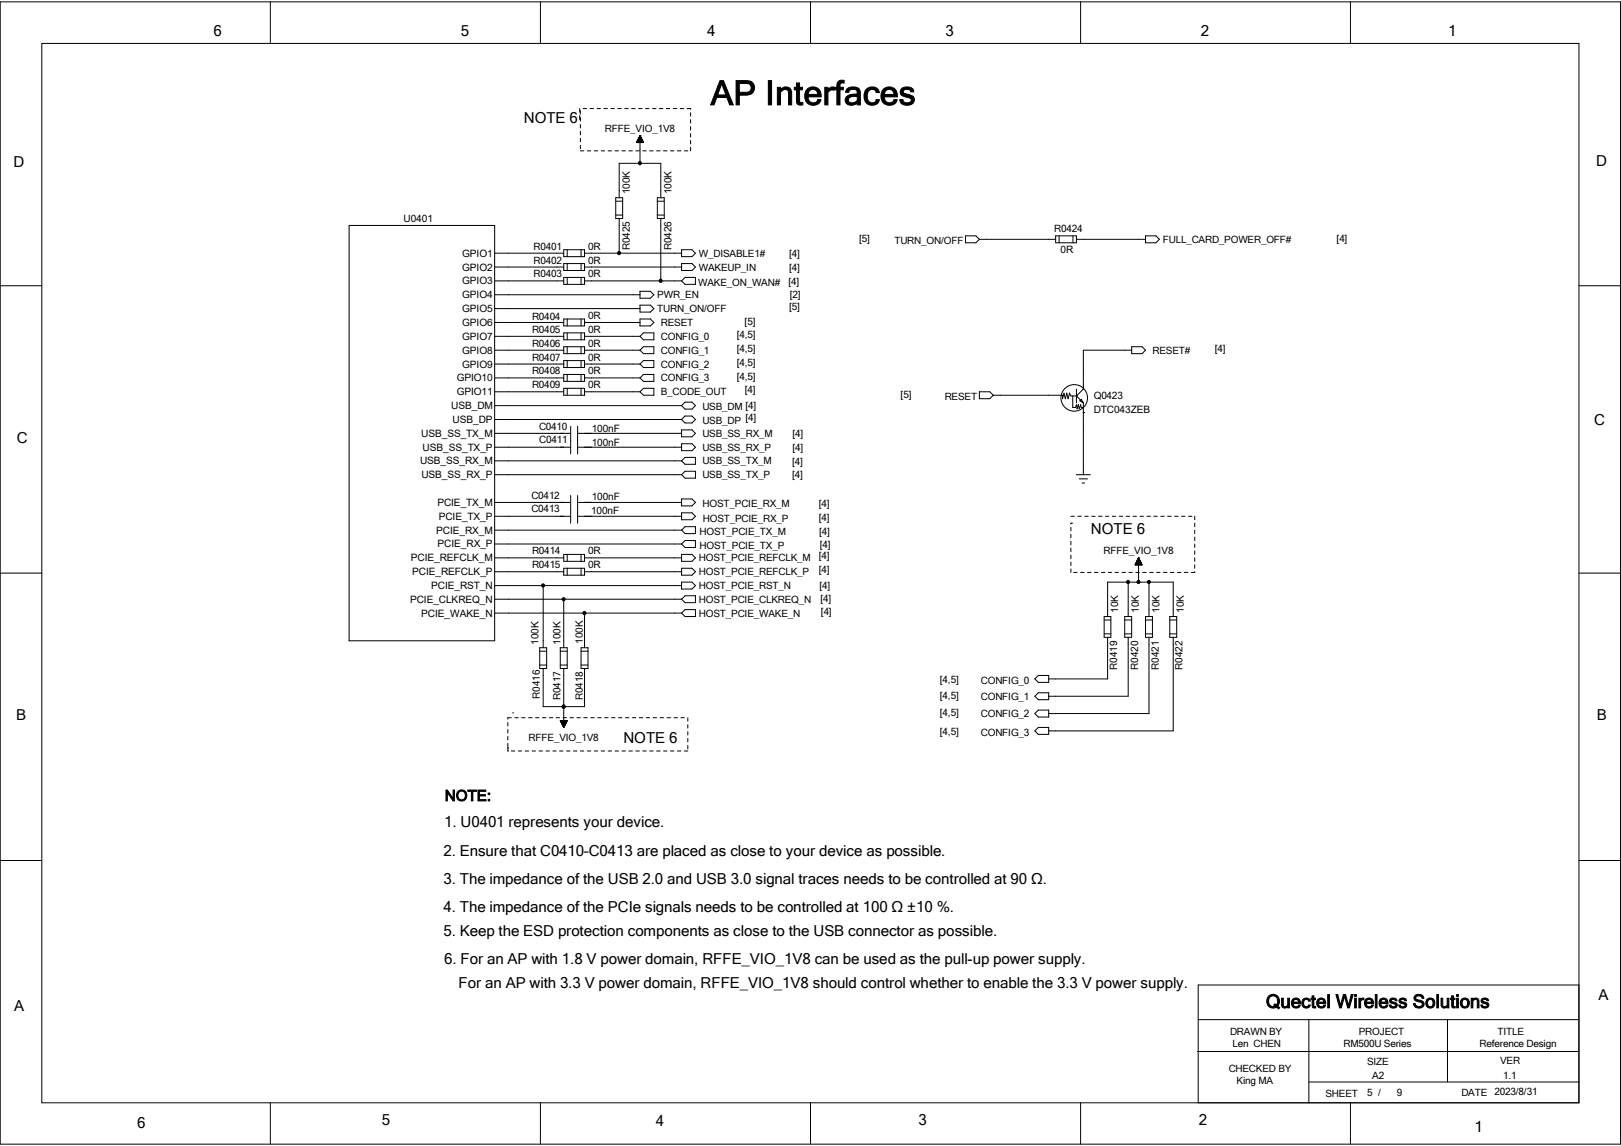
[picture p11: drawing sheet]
<svg xmlns="http://www.w3.org/2000/svg" width="297mm" height="210mm" viewBox="0 0 297 210" stroke-linecap="round" stroke-linejoin="round" font-family="sans-serif">
<g fill="none" stroke="#000" stroke-width=".18">
<path d="M0 .3h296.9v209.4h-296.9zM7.7 8h281.6v194.1h-281.6zM49.5 .3v7.7M99 .3v7.7M106.2 19.9v.6M106.8 19.9h.7M108.1 19.9h.7M109.4 19.9h.6M110.7 19.9h.6M111.9 19.9h.7M113.2 19.9h.6M114.5 19.9h.6"/>
<path d="M115.7 19.9h.7M117 19.9h.6M118.3 19.9h.6M119.5 19.9h.7M120.8 19.9h.7M122.1 19.9h.6M123.4 19.9h.6M124.6 19.9h.7M125.9 19.9h.6v.1M148.5 .3v7.7M198 .3v7.7M247.4 .3v7.7"/>
<path d="M106.2 21.9h.1M106.2 21.2v.6M106.3 20.3v.6M106.3 21.5v.7M106.3 22.8v.7M106.3 24.1v.6M106.3 25.4v.6M106.3 26.6v.7M106.3 27.6h.7M107.6 27.6h.6M108.9 27.6h.6M110.2 27.6h.6"/>
<path d="M111.4 27.6h.7M112.7 27.6h.6M112.8 36.2h1.3v3.8h-1.3zM112.8 39.4h1.3M112.8 36.9h1.3M113.5 36.2v-6.3h7.6v6.3M114 27.6h.6M115.2 27.6h.7M116.5 27.6h.6M116.7 26.1h1.2M116.7 26h1.2M116.7 26v.1"/>
<path d="M116.8 25.9h1M116.8 25.9h1v.2M116.8 25.8v.3M116.8 25.8h1M116.8 26.1v-.4h.9v.4M116.8 25.7h.9M116.9 25.7h.8v.4M116.9 25.6h.7v.5M116.9 25.5h.7M117 25.4h.5v.7M117 25.3v.8M117.1 25.3h.4"/>
<path d="M117.1 25.2h.4v.9M117.1 25.2v.9M117.1 25.2h.3M117.1 25.1h.3v1M117.2 25.1h.2v1M117.2 24.9l.1 1.2M117.2 24.9v1.2M117.3 24.8h.1M117.3 24.8v5.1M117.3 24.8l-.7 1.3h1.3M117.3 24.8l.6 1.3M117.3 24.9h.1"/>
<path d="M117.3 25h-.1v1.1M117.4 25.1h-.3v1M117.6 25.4h-.6v.7M117.6 25.6h-.7v.5M117.8 27.6h.6M117.8 26v.1M119 27.6h.7M120.3 27.6h.6M120.4 36.2h1.3v3.8h-1.3zM120.4 39.4h1.3M120.4 36.9h1.3M121.6 27.6h.6"/>
<path d="M122.9 27.6h.6M124.1 27.6h.7M125.4 27.6h.6M126.5 20.7v.6M126.5 21.9v.7M126.5 23.2v.6M126.5 24.5v.6M126.5 25.7v.7M126.5 27v.6M0 52.4h7.7M64 41.3h26.6v76.1h-26.6zM90.6 46.4h12.7"/>
<path d="M90.6 48.9h12.7M90.6 51.5h12.7M90.6 54h26.7M90.6 56.6h26.7M90.6 59.1h12.7M103.3 45.8h3.8v1.2h-3.8zM103.3 48.3h3.8v1.3h-3.8zM103.3 50.8h3.8v1.3h-3.8zM103.3 58.5h3.8v1.2h-3.8zM103.9 45.8v1.2M103.9 48.3v1.3M103.9 50.8v1.3"/>
<path d="M103.9 58.5v1.2M106.5 45.8v1.2M106.5 48.3v1.3M106.5 50.8v1.3M106.5 58.5v1.2M107.1 46.4h17.8M107.1 48.9h17.8M107.1 51.5h17.8M107.1 59.1h10.2M113.5 40v6.4M117.3 58.5h1.9l.6 .6-.6 .6h-1.9zM117.3 53.4h1.9l.6 .6-.6 .7h-1.9z"/>
<path d="M117.3 55.9h1.9l.6 .7-.6 .6h-1.9zM121.1 40v11.5M124.9 45.8h1.9l.6 .6-.6 .6h-1.9zM124.9 48.3h1.9l.6 .6-.6 .7h-1.9zM124.9 51.5l.6-.7h1.9v1.3h-1.9zM176.9 43.2h1.9l.7 .7-.7 .6h-1.9zM179.5 43.9h13.9M193.4 43.2h3.8v1.3h-3.8zM194.1 43.2v1.3M196.6 43.2v1.3M197.2 43.9h12.7M209.9 43.2h1.9l.6 .7-.6 .6h-1.9z"/>
<path d="M289.3 52.4h7.6M90.6 79.4h14M90.6 61.6h12.7M90.6 64.2h12.7M90.6 66.7h12.7M90.6 69.3h12.7M90.6 74.3h34.3M90.6 76.9h34.3M90.6 71.8h12.7M103.3 61h3.8v1.3h-3.8zM103.3 63.5h3.8v1.3h-3.8zM103.3 66.1h3.8v1.3h-3.8z"/>
<path d="M103.3 68.6h3.8v1.3h-3.8zM103.3 71.2h3.8v1.2h-3.8zM103.9 61v1.3M103.9 63.5v1.3M103.9 66.1v1.3M103.9 68.6v1.3M103.9 71.2v1.2M104.6 78.1v5.1M105.8 79.4h19.1M105.8 78.1v5.1M106.5 61v1.3M106.5 63.5v1.3"/>
<path d="M106.5 66.1v1.3M106.5 68.6v1.3M106.5 71.2v1.2M107.1 61.6h10.2M107.1 64.2h10.2M107.1 66.7h10.2M107.1 69.3h10.2M107.1 71.8h10.2M117.3 64.2l.6-.7h1.9v1.3h-1.9zM117.9 61h1.9v1.3h-1.9l-.6-.7zM117.9 66.1h1.9v1.3h-1.9l-.6-.7zM117.9 68.6h1.9v1.3h-1.9l-.6-.6z"/>
<path d="M117.9 71.2h1.9v1.2h-1.9l-.6-.6zM124.9 78.8h1.9l.6 .6-.6 .7h-1.9zM125.5 76.2h1.3l.6 .7-.6 .6h-1.3l-.6-.6zM125.5 73.7h1.3l.6 .6-.6 .7h-1.3l-.6-.7zM179.5 71.8h1.9l.6 .6-.6 .7h-1.9zM182 72.4h12.7v.7l.2-1 .3 1 .3-1 .2 1 .3-1 .2 .5h1M196.6 72.6v2.1h.5l.1-.5 .2 .7 .2-.7 .1 .7M197.2 72.6h.1M197.2 71.3v2.5M197.2 72.6l1.3 1.2M198.1 73.2l.4 .6-.6-.4zM198.5 75.6h.1"/>
<path d="M198.5 74.7h-.4l-.1-.5-.3 .7M198.5 73.8v13.2M207.3 64.2h-8.8v7.1l-1.3 1.3M207.3 63.5h2l.6 .7-.6 .6h-2zM90.6 94.6h14M90.6 82h14M90.6 92.1h14M90.6 84.5h34.3M90.6 87h34.3M90.6 99.7h34.3M90.6 97.2h34.3M104.6 90.8v5.1"/>
<path d="M105.8 94.6h19.1M105.8 90.8v5.1M105.8 82h19.1M105.8 92.1h19.1M124.9 81.3h1.9l.6 .7-.6 .6h-1.9zM124.9 91.4h1.9l.6 .7-.6 .6h-1.9zM124.9 94h1.9l.6 .6-.6 .6h-1.9zM124.9 87l.6-.6h1.9v1.2h-1.9zM124.9 99.7l.6-.6h1.9v1.2h-1.9zM125.5 83.8h1.9v1.3h-1.9l-.6-.6zM125.5 96.5h1.9v1.3h-1.9l-.6-.6zM196.2 94.6h.6"/>
<path d="M196.2 96.6v.7M196.2 97.9v.7M196.2 99.2v.6M196.3 95.9h.1M196.3 95.9l-.1 .1M197.2 87h2.6M197.5 94.6h.6M197.7 87.8h1.6M198.2 88.5h.6M198.8 94.6h.6M200 94.6h.7M201.3 94.6h.6"/>
<path d="M202.6 94.6h.6M203.8 94.6h.6M205.1 94.6h.6M206.3 94.6h.7M207.6 94.6h.6M208.9 94.6h.6M210.1 94.6h.7M211.4 94.6h.6M212.7 94.6h.6M214 94.6h.6M215.2 94.6h.7M216.5 94.6h.6"/>
<path d="M217.8 94.6h.6M218.9 94.6v.6M218.9 95.9v.6M218.9 97.2v.6M218.9 98.4v.7M218.9 99.7v.6M0 105h7.7M90.6 102.2h12.7M90.6 104.8h12.7M90.6 107.3h34.3M90.6 109.8h34.3M90.6 112.4h34.3"/>
<path d="M98.9 118.7h1.3v3.8h-1.3zM98.9 119.3h1.3M99.5 107.3v11.4M102.7 118.7h1.2v3.8h-1.2zM102.7 119.3h1.2M103.3 101.6h3.8v1.3h-3.8zM103.3 104.1h3.8v1.3h-3.8zM103.3 109.8v8.9M103.9 101.6v1.3M103.9 104.1v1.3M106.5 101.6v1.3M106.5 104.1v1.3"/>
<path d="M106.5 118.7h1.2v3.8h-1.2zM106.5 119.3h1.2M107.1 102.2h17.8M107.1 104.8h17.8M107.1 112.4v6.3M124.9 101.6h1.9l.6 .6-.6 .7h-1.9zM124.9 104.1h1.9l.6 .7-.6 .6h-1.9zM124.9 106.7h1.9l.6 .6-.6 .6h-1.9zM124.9 109.8l.6-.6h1.9v1.2h-1.9zM125.5 111.7h1.9v1.3h-1.9l-.6-.6zM196.2 100.5v.6M196.2 101.7v.7"/>
<path d="M196.2 103v.6M196.2 104.3v.6M196.7 104.9h.7M198 104.9h.6M199.3 104.9h.6M200.5 104.9h.7M201.8 104.9h.6M202.3 113h1.2v3.8h-1.2zM202.3 116.2h1.2M202.3 113.6h1.2M202.9 113v-6.3h12.1v6.3M202.9 116.8v7.6h-10.7"/>
<path d="M203.1 104.9h.6M204.3 104.9h.6M205.6 104.9h.6M206.1 113h1.2v3.8h-1.2zM206.1 116.2h1.2M206.1 113.6h1.2M206.7 106.7v6.3M206.7 116.8v10.8h-14.5M206.8 104.9h.7M208 103.5h1.2M208.1 103.5v-.2h1.1v.2M208.1 103.3h1.1"/>
<path d="M208.1 104.9h.6M208.1 103.3h1v.2M208.1 103.2v.3M208.2 103.2h.9M208.2 103.1v.4M208.2 103.1h.8M208.2 103.5v-.5h.8v.5M208.3 103h.7v.5M208.3 102.8h.6v.7M208.4 102.7h.5v.8M208.4 102.7v.8M208.4 102.7h.4"/>
<path d="M208.4 102.7h.4v.8M208.4 102.6v.9M208.4 102.6h.4M208.4 102.5h.4v1M208.4 102.5v1M208.5 102.5h.2M208.5 103.5v-1.1h.2v1.1M208.6 102.3l.1 1.2M208.6 102.2h.1M208.6 102.2v4.5M208.6 102.2l.7 1.3h-1.3zM208.7 102.3l-.1 1.2"/>
<path d="M208.9 102.8h-.6v.7M209 102.9h-.7v.6M209.2 103.4l-1.2 .1M209.4 104.9h.6M209.9 113h1.3v3.8h-1.3zM209.9 116.2h1.3M209.9 113.6h1.3M210.5 106.7v6.3M210.5 116.8v14h-18.3M210.7 104.9h.6M211.9 104.9h.7M213.2 104.9h.6"/>
<path d="M214.3 113h1.3v3.8h-1.3zM214.3 116.2h1.3M214.3 113.6h1.3M214.5 104.9h.6M215 116.8v17.1h-22.8M215.7 104.9h.7M217 104.9h.6M218.9 101v.6M218.9 102.2v.7M218.9 103.5v.6M218.9 104.8v.1h-.6M289.3 105h7.6"/>
<path d="M93 132.4v.7M93 133.7v.6M93 135v.6M93 136.2v.7M93.2 137.1l-.2-.1v.6h.2M93.7 131.5h-.7v.3M93.7 137.6h.6M93.9 130.6h.1M94.3 131.5h.7M95 137.6h.6M95.6 131.5h.6M96.2 137.6h.7"/>
<path d="M96.9 131.5h.6M97.5 137.6h.6M98.1 131.5h.7M98.8 137.6h.6M98.9 121.9h1.3M99.4 131.5h.6M99.5 122.5v7h7.6v-7M100 137.6h.7M100.7 131.5h.6M101.3 137.6h.6M101.9 131.5h.6M102.5 137.6h.7"/>
<path d="M102.7 121.9h1.2M102.7 132.1h1.2M102.7 132h1.2M102.7 132.2h1.2M102.7 132v.2h1.1M102.8 132v.3h1M102.8 132.3h1M102.8 132v.4h1v-.4M102.8 132.4h1M102.9 132v.5h.8M103 132.7h.6M103 132v.6"/>
<path d="M103 132.8h.6M103 132v.9M103 132.8h.5M103.1 132.9h.4M103.1 132v1M103.2 131.5h.6M103.2 133.1h.2M103.2 132v1.1h.3M103.2 132v1.2l.2-.1v-1.1M103.3 132v1.3M103.3 129.5h.1M103.3 122.5v10.8"/>
<path d="M103.3 133.3h.1M103.3 132v1.2M103.5 132v1h-.4M103.5 132v.9h-.4M103.6 132v.8h-.6M103.7 132v.6h-.8M103.7 132v.5h-.8M103.8 137.6h.6M103.8 132v.3M103.8 132v.2M103.9 132h-1.2l.6 1.3M103.9 132l-.6 1.3"/>
<path d="M104.4 131.5h.7M105.1 137.6h.6M105.7 131.5h.6M106.3 137.6h.7M106.5 121.9h1.2M107 131.5h.6M107.6 137.6h.6M108.2 131.5h.7M108.9 137.6h.6M109.5 131.5h.7M110.2 137.6h.6M110.8 131.5h.6"/>
<path d="M111.4 137.6h.7M112.1 131.5h.6M112.7 137.6h.6M113.3 131.5h.7M114 137.6h.6M114.6 131.5h.6M115.2 137.6h.7M115.9 131.5h.6M116.5 137.6h.6M117.1 131.5h.7M117.8 137.6h.6M118.4 131.5h.6"/>
<path d="M119 137.6h.7M119.7 131.5h.6M120.3 137.6h.6M120.9 131.5h.7M121.6 137.6h.6M122.2 131.5h.7M122.9 137.6h.6M123.5 131.5h.6M124.1 137.6h.7M124.8 131.5h.6M125.4 137.6h.6M126 131.5v.7"/>
<path d="M126 132.8v.6M126 134.1v.6M126 135.3v.7M126 136.6v.6M190.2 133.3h2v1.3h-2l-.6-.7zM190.2 123.8h2v1.3h-2l-.6-.7zM190.2 127h2v1.2h-2l-.6-.6zM190.2 130.1h2v1.3h-2l-.6-.6zM0 157.7h7.7M289.3 157.7h7.6M219.4 192.7h69.9M219.5 186.9h69.8"/>
<path d="M239.8 186.9v15.2M239.8 198.3h49.5M265.2 186.9v11.4M289.3 180.5h-69.8v21.6M49.5 202.1v7.6M99 202.1v7.6M148.5 202.1v7.6M198 202.1v7.6M247.4 202.1v7.6"/>
<circle cx="196.8" cy="72.9" r="2.43"/>
</g>
<g fill="#000" stroke="#000" stroke-width=".18">
<circle cx="117.2" cy="29.9" r=".29"/>
<circle cx="113.4" cy="46.4" r=".29"/>
<circle cx="121" cy="51.5" r=".29"/>
<circle cx="99.5" cy="107.3" r=".29"/>
<circle cx="103.3" cy="109.8" r=".29"/>
<circle cx="107.1" cy="112.4" r=".29"/>
<circle cx="206.7" cy="106.7" r=".29"/>
<circle cx="208.6" cy="106.7" r=".29"/>
<circle cx="210.5" cy="106.7" r=".29"/>
<circle cx="103.3" cy="129.5" r=".29"/>
</g>
<text font-size="6.2" x="130.2" y="19.2">AP Interfaces</text>
<text font-size="3.4" x="231.9" y="184.7">Quectel Wireless Solutions</text>
<g font-size="2.8">
<text x="39.1" y="6.7">6</text>
<text x="84.4" y="6.7">5</text>
<text x="129.6" y="6.7">4</text>
<text x="173.2" y="6.7">3</text>
<text x="220" y="6.7">2</text>
<text x="265.3" y="6.7">1</text>
<text x="96" y="22.6">NOTE 6</text>
<text x="2.5" y="30.6">D</text>
<text x="292.5" y="30.4">D</text>
<text x="292.1" y="77.9">C</text>
<text x="3.1" y="81.2">C</text>
<text x="199.9" y="97.9">NOTE 6</text>
<text x="3" y="131.9">B</text>
<text x="292.6" y="131.9">B</text>
<text x="114.2" y="136.2">NOTE 6</text>
<text x="81.5" y="146.8">NOTE:</text>
<text x="81.4" y="151.6">1. U0401 represents your device.</text>
<text x="81.2" y="156.9">2. Ensure that C0410–C0413 are placed as close to your device as possible.</text>
<text x="81.2" y="162">3. The impedance of the USB 2.0 and USB 3.0 signal traces needs to be controlled at 90 Ω.</text>
<text x="81.2" y="167">4. The impedance of the PCIe signals needs to be controlled at 100 Ω ±10 %.</text>
<text x="81.2" y="171.5">5. Keep the ESD protection components as close to the USB connector as possible.</text>
<text x="81.4" y="176.6">6. For an AP with 1.8 V power domain, RFFE_VIO_1V8 can be used as the pull-up power supply.</text>
<text x="2.6" y="185.3">A</text>
<text x="84" y="181.1">For an AP with 3.3 V power domain, RFFE_VIO_1V8 should control whether to enable the 3.3 V power supply.</text>
<text x="292.9" y="183.2">A</text>
<text x="25.1" y="206.6">6</text>
<text x="69.9" y="206.1">5</text>
<text x="120.2" y="206.4">4</text>
<text x="168.3" y="206.1">3</text>
<text x="219.7" y="206.1">2</text>
<text x="270.2" y="207.4">1</text>
</g>
<g font-size="1.9">
<text x="115.4" y="35.6" transform="rotate(-90 115.4 35.6)">100K</text>
<text x="123" y="35.6" transform="rotate(-90 123 35.6)">100K</text>
<text x="74" y="40.7">U0401</text>
<text x="84.7" y="47">GPIO1</text>
<text x="107.7" y="45.8">0R</text>
<text x="194.3" y="46.4">0R</text>
<text x="84.7" y="49.6">GPIO2</text>
<text x="84.7" y="52.1">GPIO3</text>
<text x="107.7" y="48.3">0R</text>
<text x="107.7" y="50.8">0R</text>
<text x="84.7" y="54.7">GPIO4</text>
<text x="84.7" y="57.2">GPIO5</text>
<text x="84.7" y="59.7">GPIO6</text>
<text x="107.7" y="58.5">0R</text>
<text x="84.7" y="62.3">GPIO7</text>
<text x="84.7" y="64.8">GPIO8</text>
<text x="107.7" y="61">0R</text>
<text x="107.7" y="63.5">0R</text>
<text x="83.7" y="69.9">GPIO10</text>
<text x="84.7" y="67.4">GPIO9</text>
<text x="107.7" y="66.1">0R</text>
<text x="107.7" y="68.6">0R</text>
<text x="107.7" y="71.2">0R</text>
<text x="82.7" y="75">USB_DM</text>
<text x="82.9" y="77.5">USB_DP</text>
<text x="83.7" y="72.4">GPIO11</text>
<text x="200.4" y="75.6">DTC043ZEB</text>
<text x="77.2" y="80.1">USB_SS_TX_M</text>
<text x="77.4" y="82.6">USB_SS_TX_P</text>
<text x="108.4" y="79.2">100nF</text>
<text x="108.4" y="81.7">100nF</text>
<text x="77" y="85.1">USB_SS_RX_M</text>
<text x="77.2" y="87.6">USB_SS_RX_P</text>
<text x="80.1" y="92.7">PCIE_TX_M</text>
<text x="80.4" y="95.2">PCIE_TX_P</text>
<text x="108.3" y="94.2">100nF</text>
<text x="108.4" y="91.7">100nF</text>
<text x="79.9" y="97.8">PCIE_RX_M</text>
<text x="80.2" y="100.3">PCIE_RX_P</text>
<text x="107.7" y="101.6">0R</text>
<text x="75.3" y="102.9">PCIE_REFCLK_M</text>
<text x="75.5" y="105.4">PCIE_REFCLK_P</text>
<text x="79" y="107.9">PCIE_RST_N</text>
<text x="107.7" y="104.1">0R</text>
<text x="75.1" y="110.4">PCIE_CLKREQ_N</text>
<text x="77.2" y="113">PCIE_WAKE_N</text>
<text x="204.9" y="112.4" transform="rotate(-90 204.9 112.4)">10K</text>
<text x="208.7" y="112.4" transform="rotate(-90 208.7 112.4)">10K</text>
<text x="212.5" y="112.4" transform="rotate(-90 212.5 112.4)">10K</text>
<text x="216.9" y="112.4" transform="rotate(-90 216.9 112.4)">10K</text>
<text x="98.7" y="118.2" transform="rotate(-90 98.7 118.2)">100K</text>
<text x="102.7" y="118.2" transform="rotate(-90 102.7 118.2)">100K</text>
<text x="106.8" y="117.9" transform="rotate(-90 106.8 117.9)">100K</text>
</g>
<g font-size="1.8">
<text x="110.8" y="24.2">RFFE_VIO_1V8</text>
<text x="97.7" y="45.8">R0401</text>
<text x="115.4" y="45.9" transform="rotate(-90 115.4 45.9)">R0425</text>
<text x="123" y="45.9" transform="rotate(-90 123 45.9)">R0426</text>
<text x="128.1" y="47">W_DISABLE1#</text>
<text x="144.6" y="47.1">[4]</text>
<text x="157.4" y="44.4">[5]</text>
<text x="163.9" y="44.7">TURN_ON/OFF</text>
<text x="193.2" y="42.5">R0424</text>
<text x="213.1" y="44.5">FULL_CARD_POWER_OFF#</text>
<text x="244.9" y="44.4">[4]</text>
<text x="97.7" y="48.3">R0402</text>
<text x="97.7" y="50.8">R0403</text>
<text x="127.9" y="52.4">WAKE_ON_WAN#</text>
<text x="128.1" y="49.6">WAKEUP_IN</text>
<text x="144.5" y="52.3">[4]</text>
<text x="144.6" y="49.6">[4]</text>
<text x="97.5" y="58.7">R0404</text>
<text x="120.4" y="54.7">PWR_EN</text>
<text x="120.4" y="57.2">TURN_ON/OFF</text>
<text x="121.1" y="59.7">RESET</text>
<text x="136.4" y="59.6">[5]</text>
<text x="144.6" y="56.9">[5]</text>
<text x="144.7" y="54.7">[2]</text>
<text x="97.5" y="61">R0405</text>
<text x="97.5" y="63.5">R0406</text>
<text x="121.1" y="62.3">CONFIG_0</text>
<text x="121.1" y="64.8">CONFIG_1</text>
<text x="135" y="61.9">[4,5]</text>
<text x="135" y="64.5">[4,5]</text>
<text x="211.2" y="64.8">RESET#</text>
<text x="222.6" y="64.5">[4]</text>
<text x="97.5" y="66.1">R0407</text>
<text x="97.5" y="68.6">R0408</text>
<text x="97.5" y="71.2">R0409</text>
<text x="121.1" y="67.4">CONFIG_2</text>
<text x="121.1" y="69.9">CONFIG_3</text>
<text x="135" y="67.1">[4,5]</text>
<text x="135" y="69.6">[4,5]</text>
<text x="121.1" y="72.4">B_CODE_OUT</text>
<text x="128.7" y="75.1">USB_DM [4]</text>
<text x="128.7" y="77.6">USB_DP</text>
<text x="136.5" y="72.1">[4]</text>
<text x="136.6" y="77.2">[4]</text>
<text x="165" y="72.9">[5]</text>
<text x="173.1" y="73.2">RESET</text>
<text x="200.4" y="73.1">Q0423</text>
<text x="98.8" y="78.8">C0410</text>
<text x="98.8" y="81.2">C0411</text>
<text x="128.7" y="80.1">USB_SS_RX_M</text>
<text x="128.7" y="82.6">USB_SS_RX_P</text>
<text x="145.2" y="80.1">[4]</text>
<text x="145.2" y="82.6">[4]</text>
<text x="128.7" y="85.1">USB_SS_TX_M</text>
<text x="128.7" y="87.6">USB_SS_TX_P</text>
<text x="145.1" y="85.1">[4]</text>
<text x="145.1" y="87.7">[4]</text>
<text x="97.4" y="93.9">C0413</text>
<text x="97.4" y="91.4">C0412</text>
<text x="128.7" y="93">HOST_PCIE_RX_M</text>
<text x="128.8" y="95.6">HOST_PCIE_RX_P</text>
<text x="150" y="92.9">[4]</text>
<text x="150" y="95.4">[4]</text>
<text x="97.5" y="101.6">R0414</text>
<text x="128.2" y="98">HOST_PCIE_TX_M</text>
<text x="128.2" y="100.6">HOST_PCIE_TX_P</text>
<text x="150.1" y="98">[4]</text>
<text x="150.2" y="100.4">[4]</text>
<text x="202.2" y="101.6">RFFE_VIO_1V8</text>
<text x="97.5" y="104.1">R0415</text>
<text x="128.1" y="102.9">HOST_PCIE_REFCLK_M</text>
<text x="128.1" y="105.4">HOST_PCIE_REFCLK_P</text>
<text x="128.1" y="107.9">HOST_PCIE_RST_N</text>
<text x="150" y="102.5">[4]</text>
<text x="150" y="105.1">[4]</text>
<text x="150.2" y="108">[4]</text>
<text x="128.1" y="110.4">HOST_PCIE_CLKREQ_N</text>
<text x="128.1" y="113">HOST_PCIE_WAKE_N</text>
<text x="150.3" y="110.4">[4]</text>
<text x="150.4" y="112.8">[4]</text>
<text x="172.2" y="125.1">[4,5]</text>
<text x="179.7" y="125.3">CONFIG_0</text>
<text x="204.7" y="122.8" transform="rotate(-90 204.7 122.8)">R0419</text>
<text x="208.5" y="122.8" transform="rotate(-90 208.5 122.8)">R0420</text>
<text x="212.3" y="122.8" transform="rotate(-90 212.3 122.8)">R0421</text>
<text x="216.7" y="122.8" transform="rotate(-90 216.7 122.8)">R0422</text>
<text x="98.9" y="128.1" transform="rotate(-90 98.9 128.1)">R0416</text>
<text x="102.7" y="128.4" transform="rotate(-90 102.7 128.4)">R0417</text>
<text x="106.8" y="128.4" transform="rotate(-90 106.8 128.4)">R0418</text>
<text x="172.2" y="128.1">[4,5]</text>
<text x="172.2" y="131.2">[4,5]</text>
<text x="179.7" y="128.4">CONFIG_1</text>
<text x="179.7" y="131.4">CONFIG_2</text>
<text x="96.9" y="135.8">RFFE_VIO_1V8</text>
<text x="172.2" y="134.6">[4,5]</text>
<text x="179.7" y="134.8">CONFIG_3</text>
<text x="225.4" y="189.7">DRAWN BY</text>
<text x="225.8" y="191.8">Len CHEN</text>
<text x="246.2" y="191.9">RM500U Series</text>
<text x="249" y="189.7">PROJECT</text>
<text x="271.1" y="191.9">Reference Design</text>
<text x="274.4" y="189.7">TITLE</text>
<text x="225.1" y="196.5">CHECKED BY</text>
<text x="250.5" y="195.2">SIZE</text>
<text x="251.4" y="197.7">A2</text>
<text x="274.9" y="195">VER</text>
<text x="275.4" y="197.7">1.1</text>
<text x="226.6" y="198.7">King MA</text>
<text x="242.9" y="201.1">SHEET</text>
<text x="250.5" y="200.8">5 /</text>
<text x="255.9" y="200.8">9</text>
<text x="267.8" y="200.8">DATE</text>
<text x="273.9" y="200.7">2023/8/31</text>
</g>
</svg>
